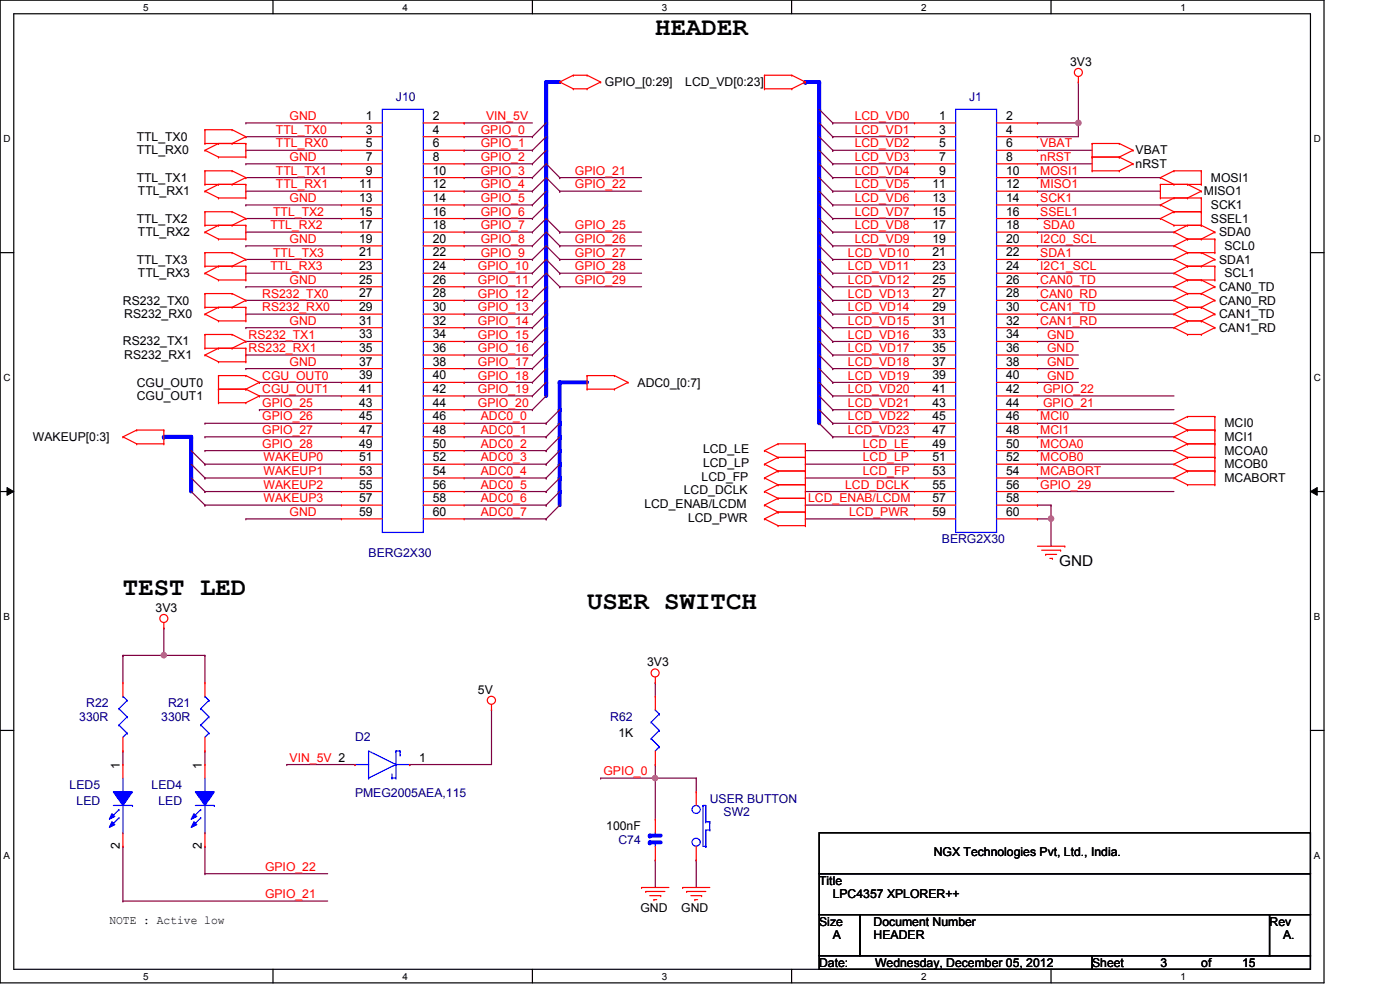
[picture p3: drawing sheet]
<svg xmlns="http://www.w3.org/2000/svg" width="297mm" height="210mm" viewBox="0 0 297 210" stroke-linecap="round" stroke-linejoin="round" font-family="sans-serif">
<path d="M0 0h280.9v208.5h-280.9zM2.9 2.9h275.1v202.7h-275.1z" fill="none" stroke="#000" stroke-width=".25"/>
<g fill="#fff">
<path d="M30.4 .3h1.1v2.4h-1.1z"/>
<path d="M30.4 205.9h1.1v2.3h-1.1z"/>
</g>
<path d="M57.9 0v2.9M57.9 205.6v2.9" fill="none" stroke="#000" stroke-width=".25"/>
<g fill="#fff">
<path d="M85.4 .3h1.1v2.4h-1.1z"/>
<path d="M85.4 205.9h1.1v2.3h-1.1z"/>
</g>
<path d="M112.9 0v2.9M112.9 205.6v2.9" fill="none" stroke="#000" stroke-width=".25"/>
<g fill="#fff">
<path d="M140.4 .3h1.2v2.4h-1.2z"/>
<path d="M140.4 205.9h1.2v2.3h-1.2z"/>
</g>
<path d="M167.9 0v2.9M167.9 205.6v2.9" fill="none" stroke="#000" stroke-width=".25"/>
<g fill="#fff">
<path d="M195.4 .3h1.2v2.4h-1.2z"/>
<path d="M195.4 205.9h1.2v2.3h-1.2z"/>
</g>
<path d="M223 0v2.9M223 205.6v2.9" fill="none" stroke="#000" stroke-width=".25"/>
<g fill="#fff">
<path d="M250.4 .3h1.2v2.4h-1.2z"/>
<path d="M250.4 205.9h1.2v2.3h-1.2z"/>
<path d="M.8 28.2h1.4v2.4h-1.4z"/>
<path d="M278.7 28.2h1.5v2.4h-1.5z"/>
<path d="M.8 78.9h1.4v2.3h-1.4z"/>
<path d="M278.7 78.9h1.5v2.3h-1.5z"/>
</g>
<path d="M0 53.6h2.9M278 53.6h2.9" fill="none" stroke="#000" stroke-width=".25"/>
<g fill="#fff">
<path d="M.8 129.6h1.3v2.3h-1.3z"/>
<path d="M278.7 129.6h1.4v2.3h-1.4z"/>
</g>
<path d="M0 104.3h2.9M278 104.3h2.9" fill="none" stroke="#000" stroke-width=".25"/>
<path d="M1.5 103.4l1.4 .9-1.4 .8zM278 104.3l1.4-.9v1.7z" fill="#000"/>
<path d="M1.5 103.4l1.4 .9-1.4 .8zM278 104.3l1.4-.9v1.7z" fill="none" stroke="#000" stroke-width=".21"/>
<g fill="#fff">
<path d="M.8 180.3h1.3v2.3h-1.3z"/>
<path d="M278.7 180.3h1.4v2.3h-1.4z"/>
</g>
<path d="M0 154.9h2.9M278 154.9h2.9" fill="none" stroke="#000" stroke-width=".25"/>
<g fill="none" stroke="#800040" stroke-width=".25">
<path d="M52.2 37.7h.1M52.2 34.8h.1M52.2 37.7h20.2M52.2 34.8h20.2M52.2 40.6h.1M52.2 46.4h.1M52.2 49.2h.1M52.2 58h.1M52.2 55h.1M52.2 43.5h.1M52.2 52.2h.1M52.2 40.6h20.2"/>
<path d="M52.2 46.4h20.2M52.2 49.2h20.2M52.2 58h20.2M52.2 55h20.2M52.2 43.5h20.2M52.2 52.2h20.2M52.2 60.8h.1M52.2 69.5h.1M52.2 60.8h20.2M52.2 69.5h20.2M55 86.9h.1M55 86.9h17.4"/>
</g>
<path d="M34.8 92.7h5.8" fill="none" stroke="#00f" stroke-width=".85"/>
<circle cx="34.8" cy="92.7" r=".42" fill="#00f"/>
<path d="M43.5 98.5h.1M43.5 98.5h28.9M43.5 101.4h.1M43.5 107.1h.1M43.5 104.3h.1M43.5 101.4h28.9M43.5 107.1h28.9M43.5 104.3h28.9" fill="none" stroke="#800040" stroke-width=".25"/>
<path d="M40.6 95.6v2.9" fill="none" stroke="#00f" stroke-width=".85"/>
<circle cx="40.6" cy="95.6" r=".42" fill="#00f"/>
<path d="M40.6 98.5v2.9" fill="none" stroke="#00f" stroke-width=".85"/>
<circle cx="40.6" cy="98.5" r=".42" fill="#00f"/>
<path d="M40.6 101.4v2.9" fill="none" stroke="#00f" stroke-width=".85"/>
<circle cx="40.6" cy="101.4" r=".42" fill="#00f"/>
<path d="M40.6 92.7v2.9" fill="none" stroke="#00f" stroke-width=".85"/>
<circle cx="40.6" cy="92.7" r=".42" fill="#00f"/>
<g fill="none" stroke="#800040" stroke-width=".25">
<path d="M52.2 26.1h.1M52.2 29h.1M52.2 31.9h.1M52.2 26.1h20.2M52.2 29h20.2M52.2 31.9h20.2M52.2 78.2h.1M52.2 78.2h20.2M43.5 95.6h.1M43.5 92.7h.1M43.5 89.8h.1M43.5 95.6h28.9"/>
<path d="M43.5 92.7h28.9M43.5 89.8h28.9M55 81.1h.1M55 84h.1M55 81.1h17.4M55 84h17.4"/>
</g>
<path d="M118.7 81.1h5.8" fill="none" stroke="#00f" stroke-width=".85"/>
<circle cx="118.7" cy="81.1" r=".42" fill="#00f"/>
<path d="M115.9 17.4v8.7" fill="none" stroke="#00f" stroke-width=".85"/>
<circle cx="115.9" cy="17.4" r=".42" fill="#00f"/>
<path d="M115.9 17.4h2.8" fill="none" stroke="#00f" stroke-width=".85"/>
<circle cx="115.9" cy="17.4" r=".42" fill="#00f"/>
<g fill="none" stroke="#800040" stroke-width=".25">
<path d="M98.5 29h.1M98.5 31.9h.1M98.5 34.8h.1M98.5 37.7h.1M98.5 29h14.4M98.5 31.9h14.4M98.5 34.8h14.4M98.5 37.7h14.4M98.5 40.6h.1M98.5 43.5h.1M98.5 46.4h.1M98.5 49.2h.1"/>
<path d="M98.5 52.2h.1M98.5 55h.1M98.5 58h.1M98.5 40.6h14.4M98.5 43.5h14.4M98.5 46.4h14.4M98.5 49.2h14.4M98.5 52.2h14.4M98.5 55h14.4M98.5 58h14.4M98.5 60.8h.1M98.5 63.7h.1"/>
<path d="M98.5 66.6h.1M98.5 69.5h.1M98.5 72.4h.1M98.5 75.3h.1M98.5 78.2h.1M98.5 60.8h14.4M98.5 63.7h14.4M98.5 66.6h14.4M98.5 69.5h14.4M98.5 72.4h14.4M98.5 75.3h14.4M98.5 78.2h14.4"/>
<path d="M98.5 81.1h.1M98.5 84h.1M98.5 81.1h14.4M98.5 84h14.4"/>
</g>
<path d="M115.9 37.7v2.9" fill="none" stroke="#00f" stroke-width=".85"/>
<circle cx="115.9" cy="37.7" r=".42" fill="#00f"/>
<path d="M98.5 86.9h.1M98.5 86.9h14.4" fill="none" stroke="#800040" stroke-width=".25"/>
<path d="M115.9 43.5v2.9" fill="none" stroke="#00f" stroke-width=".85"/>
<circle cx="115.9" cy="43.5" r=".42" fill="#00f"/>
<path d="M115.9 49.2v3" fill="none" stroke="#00f" stroke-width=".85"/>
<circle cx="115.9" cy="49.2" r=".42" fill="#00f"/>
<path d="M115.9 72.4v2.9" fill="none" stroke="#00f" stroke-width=".85"/>
<circle cx="115.9" cy="72.4" r=".42" fill="#00f"/>
<path d="M115.9 78.2v2.9" fill="none" stroke="#00f" stroke-width=".85"/>
<circle cx="115.9" cy="78.2" r=".42" fill="#00f"/>
<path d="M115.9 58v2.8" fill="none" stroke="#00f" stroke-width=".85"/>
<circle cx="115.9" cy="58" r=".42" fill="#00f"/>
<path d="M115.9 81.1v2.9" fill="none" stroke="#00f" stroke-width=".85"/>
<circle cx="115.9" cy="81.1" r=".42" fill="#00f"/>
<path d="M115.9 75.3v2.9" fill="none" stroke="#00f" stroke-width=".85"/>
<circle cx="115.9" cy="75.3" r=".42" fill="#00f"/>
<path d="M115.9 60.8v2.9" fill="none" stroke="#00f" stroke-width=".85"/>
<circle cx="115.9" cy="60.8" r=".42" fill="#00f"/>
<path d="M115.9 63.7v2.9" fill="none" stroke="#00f" stroke-width=".85"/>
<circle cx="115.9" cy="63.7" r=".42" fill="#00f"/>
<path d="M115.9 69.5v2.9" fill="none" stroke="#00f" stroke-width=".85"/>
<circle cx="115.9" cy="69.5" r=".42" fill="#00f"/>
<path d="M115.9 66.6v2.9" fill="none" stroke="#00f" stroke-width=".85"/>
<circle cx="115.9" cy="66.6" r=".42" fill="#00f"/>
<path d="M115.9 55v3" fill="none" stroke="#00f" stroke-width=".85"/>
<circle cx="115.9" cy="55" r=".42" fill="#00f"/>
<path d="M115.9 52.2v2.8" fill="none" stroke="#00f" stroke-width=".85"/>
<circle cx="115.9" cy="52.2" r=".42" fill="#00f"/>
<path d="M115.9 46.4v2.8" fill="none" stroke="#00f" stroke-width=".85"/>
<circle cx="115.9" cy="46.4" r=".42" fill="#00f"/>
<path d="M115.9 40.6v2.9" fill="none" stroke="#00f" stroke-width=".85"/>
<circle cx="115.9" cy="40.6" r=".42" fill="#00f"/>
<path d="M115.9 29v2.9" fill="none" stroke="#00f" stroke-width=".85"/>
<circle cx="115.9" cy="29" r=".42" fill="#00f"/>
<path d="M115.9 34.8v2.9" fill="none" stroke="#00f" stroke-width=".85"/>
<circle cx="115.9" cy="34.8" r=".42" fill="#00f"/>
<path d="M115.9 31.9v2.9" fill="none" stroke="#00f" stroke-width=".85"/>
<circle cx="115.9" cy="31.9" r=".42" fill="#00f"/>
<path d="M115.9 26.1v2.9" fill="none" stroke="#00f" stroke-width=".85"/>
<circle cx="115.9" cy="26.1" r=".42" fill="#00f"/>
<g fill="none" stroke="#800040" stroke-width=".25">
<path d="M98.5 26.1h.1M98.5 26.1h14.4M176.7 26.1h.1M176.7 29h.1M176.7 31.9h.1M176.7 34.8h.1M176.7 37.7h.1M176.7 26.1h17.3M176.7 29h17.3M176.7 31.9h17.3M176.7 34.8h17.3M176.7 37.7h17.3"/>
<path d="M176.7 40.6h.1M176.7 43.5h.1M176.7 46.4h.1M176.7 49.2h.1M176.7 52.2h.1M176.7 55h.1M176.7 58h.1M176.7 40.6h17.3M176.7 43.5h17.3M176.7 46.4h17.3M176.7 49.2h17.3M176.7 52.2h17.3"/>
<path d="M176.7 55h17.3M176.7 58h17.3M176.7 60.8h.1M176.7 63.7h.1M176.7 66.6h.1M176.7 69.5h.1M176.7 72.4h.1M176.7 75.3h.1M176.7 78.2h.1M176.7 60.8h17.3M176.7 63.7h17.3M176.7 66.6h17.3"/>
<path d="M176.7 69.5h17.3M176.7 72.4h17.3M176.7 75.3h17.3M176.7 78.2h17.3M176.7 81.1h.1M176.7 84h.1M176.7 86.9h.1M176.7 89.8h.1M176.7 92.7h.1M176.7 81.1h17.3M176.7 84h17.3M176.7 86.9h17.3"/>
<path d="M176.7 89.8h17.3M176.7 92.7h17.3M52.2 110.1h.1M52.2 110.1h20.2"/>
</g>
<path d="M173.8 23.2v2.9" fill="none" stroke="#00f" stroke-width=".85"/>
<circle cx="173.8" cy="23.2" r=".42" fill="#00f"/>
<path d="M173.8 37.7v2.9" fill="none" stroke="#00f" stroke-width=".85"/>
<circle cx="173.8" cy="37.7" r=".42" fill="#00f"/>
<path d="M173.8 29v2.9" fill="none" stroke="#00f" stroke-width=".85"/>
<circle cx="173.8" cy="29" r=".42" fill="#00f"/>
<path d="M173.8 34.8v2.9" fill="none" stroke="#00f" stroke-width=".85"/>
<circle cx="173.8" cy="34.8" r=".42" fill="#00f"/>
<path d="M173.8 26.1v2.9" fill="none" stroke="#00f" stroke-width=".85"/>
<circle cx="173.8" cy="26.1" r=".42" fill="#00f"/>
<path d="M173.8 31.9v2.9" fill="none" stroke="#00f" stroke-width=".85"/>
<circle cx="173.8" cy="31.9" r=".42" fill="#00f"/>
<path d="M173.8 43.5v2.9" fill="none" stroke="#00f" stroke-width=".85"/>
<circle cx="173.8" cy="43.5" r=".42" fill="#00f"/>
<path d="M173.8 40.6v2.9" fill="none" stroke="#00f" stroke-width=".85"/>
<circle cx="173.8" cy="40.6" r=".42" fill="#00f"/>
<path d="M173.8 49.2v3" fill="none" stroke="#00f" stroke-width=".85"/>
<circle cx="173.8" cy="49.2" r=".42" fill="#00f"/>
<path d="M173.8 46.4v2.8" fill="none" stroke="#00f" stroke-width=".85"/>
<circle cx="173.8" cy="46.4" r=".42" fill="#00f"/>
<path d="M173.8 52.2v2.8" fill="none" stroke="#00f" stroke-width=".85"/>
<circle cx="173.8" cy="52.2" r=".42" fill="#00f"/>
<path d="M173.8 72.4v2.9" fill="none" stroke="#00f" stroke-width=".85"/>
<circle cx="173.8" cy="72.4" r=".42" fill="#00f"/>
<path d="M173.8 58v2.8" fill="none" stroke="#00f" stroke-width=".85"/>
<circle cx="173.8" cy="58" r=".42" fill="#00f"/>
<path d="M173.8 55v3" fill="none" stroke="#00f" stroke-width=".85"/>
<circle cx="173.8" cy="55" r=".42" fill="#00f"/>
<path d="M173.8 63.7v2.9" fill="none" stroke="#00f" stroke-width=".85"/>
<circle cx="173.8" cy="63.7" r=".42" fill="#00f"/>
<path d="M173.8 60.8v2.9" fill="none" stroke="#00f" stroke-width=".85"/>
<circle cx="173.8" cy="60.8" r=".42" fill="#00f"/>
<path d="M173.8 69.5v2.9" fill="none" stroke="#00f" stroke-width=".85"/>
<circle cx="173.8" cy="69.5" r=".42" fill="#00f"/>
<path d="M173.8 66.6v2.9" fill="none" stroke="#00f" stroke-width=".85"/>
<circle cx="173.8" cy="66.6" r=".42" fill="#00f"/>
<path d="M173.8 78.2v2.9" fill="none" stroke="#00f" stroke-width=".85"/>
<circle cx="173.8" cy="78.2" r=".42" fill="#00f"/>
<path d="M173.8 75.3v2.9" fill="none" stroke="#00f" stroke-width=".85"/>
<circle cx="173.8" cy="75.3" r=".42" fill="#00f"/>
<path d="M173.8 86.9v2.9" fill="none" stroke="#00f" stroke-width=".85"/>
<circle cx="173.8" cy="86.9" r=".42" fill="#00f"/>
<path d="M173.8 84v2.9" fill="none" stroke="#00f" stroke-width=".85"/>
<circle cx="173.8" cy="84" r=".42" fill="#00f"/>
<path d="M173.8 81.1v2.9" fill="none" stroke="#00f" stroke-width=".85"/>
<circle cx="173.8" cy="81.1" r=".42" fill="#00f"/>
<path d="M170.9 98.5h.1M170.9 95.6h.1M170.9 98.5h23.1M170.9 95.6h23.1M170.9 104.3h.1M170.9 101.4h.1M170.9 110.1h.1M170.9 107.1h.1M170.9 104.3h23.1M170.9 101.4h23.1M170.9 110.1h23.1M170.9 107.1h23.1" fill="none" stroke="#800040" stroke-width=".25"/>
<path d="M170.9 17.4h2.9" fill="none" stroke="#00f" stroke-width=".85"/>
<circle cx="170.9" cy="17.4" r=".42" fill="#00f"/>
<path d="M173.8 17.4v5.8" fill="none" stroke="#00f" stroke-width=".85"/>
<circle cx="173.8" cy="17.4" r=".42" fill="#00f"/>
<path d="M228.8 26.1h.1M228.8 26.1v2.9M220.1 72.4h.1M220.1 75.3h.1M220.1 72.4h8.7M220.1 75.3h8.7M220.1 84h.1M220.1 86.9h.1M220.1 84h28.9M220.1 86.9h28.9" fill="none" stroke="#800040" stroke-width=".25"/>
<circle cx="228.8" cy="26.1" r=".56" fill="#f0f"/>
<circle cx="228.8" cy="26.1" r=".56" fill="none" stroke="#f0f" stroke-width=".25"/>
<g fill="none" stroke="#800040" stroke-width=".25">
<path d="M220.1 55h.1M220.1 58h.1M220.1 52.2h.1M220.1 49.2h.1M220.1 55h28.9M220.1 58h28.9M220.1 52.2h28.9M220.1 49.2h28.9M220.1 63.7h.1M220.1 60.8h.1M220.1 69.5h.1M220.1 66.6h.1"/>
<path d="M220.1 78.2h.1M220.1 63.7h28.9M220.1 60.8h28.9M220.1 69.5h28.9M220.1 66.6h28.9M220.1 78.2h8.7M220.1 81.1h.1M220.1 81.1h8.7M220.1 110.1h.1M220.1 110.1h2.9"/>
</g>
<circle cx="223" cy="110" r=".56" fill="#f0f"/>
<circle cx="223" cy="110" r=".56" fill="none" stroke="#f0f" stroke-width=".25"/>
<g fill="none" stroke="#800040" stroke-width=".25">
<path d="M228.8 17.4h.1M228.8 17.4v8.7h-8.7M220.1 31.9h.1M220.1 34.8h.1M220.1 29h.1M220.1 26.1h.1M220.1 37.7h.1M220.1 31.9h11.6M220.1 34.8h11.6M220.1 29h8.7M220.1 37.7h26.1M220.1 43.5h.1"/>
<path d="M220.1 40.6h.1M220.1 46.4h.1M220.1 43.5h26.1M220.1 40.6h26.1M220.1 46.4h26.1M220.1 98.5h.1M220.1 95.6h.1M220.1 89.8h.1M220.1 92.7h.1M220.1 98.5h28.9M220.1 95.6h28.9M220.1 89.8h28.9"/>
<path d="M220.1 92.7h28.9M220.1 107.1h.1M220.1 101.4h.1M220.1 104.3h.1M220.1 107.1h2.9M220.1 101.4h28.9M220.1 104.3h28.9M223 107.1h.1M223 110.1h.1M223 107.1v8.8M26.1 139h.1M26.1 139v5.8"/>
<path d="M34.8 133.2h.1M34.8 133.2v5.8h-8.7M43.5 139h.1M43.5 139v5.8M26.1 191.1h.1M26.1 191.1h43.4M43.5 185.3h.1M43.5 185.3h26"/>
</g>
<circle cx="34.7" cy="139" r=".56" fill="#f0f"/>
<circle cx="34.7" cy="139" r=".56" fill="none" stroke="#f0f" stroke-width=".25"/>
<g fill="none" stroke="#800040" stroke-width=".25">
<path d="M34.8 139h.1M34.8 139h8.7M26.1 159.3h.1M26.1 159.3v2.9M43.5 159.3h.1M43.5 159.3v2.9M104.3 150.6h.1M104.3 150.6v11.6h-17.4M139 144.8h.1M139 144.8v2.9M26.1 179.5h.1M26.1 179.5v11.6"/>
<path d="M43.5 179.5h.1M43.5 179.5v5.8M60.8 162.2h.1M60.8 162.2h14.5M86.9 162.2h.1M127.4 165.1h.1M127.4 165.1h20.3M139 162.2h.1M139 165.1h.1M139 162.2v11.6M147.7 182.5h.1M147.7 182.5v5.8"/>
</g>
<circle cx="139" cy="165.1" r=".56" fill="#f0f"/>
<circle cx="139" cy="165.1" r=".56" fill="none" stroke="#f0f" stroke-width=".25"/>
<g fill="none" stroke="#800040" stroke-width=".25">
<path d="M118.7 37.7h.1M118.7 37.7h17.4M118.7 49.2h.1M118.7 55h.1M118.7 52.2h.1M118.7 58h.1M118.7 40.6h.1M118.7 49.2h17.4M118.7 55h17.4M118.7 52.2h17.4M118.7 58h17.4M118.7 40.6h17.4"/>
<path d="M118.7 60.8h.1M118.7 60.8h17.4M98.5 89.8h17.4M98.5 92.7h17.4M98.5 95.6h17.4M98.5 98.5h17.4M115.9 89.8h.1M115.9 92.7h.1M115.9 95.6h.1M115.9 98.5h.1M98.5 101.4h17.4M98.5 104.3h17.4"/>
<path d="M98.5 107.1h17.4M98.5 110.1h17.4M115.9 101.4h.1M115.9 104.3h.1M115.9 107.1h.1M115.9 110.1h.1M147.7 165.1h.1M147.7 165.1v2.9M139 182.5h.1M139 182.5v5.8"/>
</g>
<path d="M118.7 95.6v2.9" fill="none" stroke="#00f" stroke-width=".85"/>
<circle cx="118.7" cy="95.6" r=".42" fill="#00f"/>
<path d="M118.7 86.9v2.9" fill="none" stroke="#00f" stroke-width=".85"/>
<circle cx="118.7" cy="86.9" r=".42" fill="#00f"/>
<path d="M118.7 81.1v5.8" fill="none" stroke="#00f" stroke-width=".85"/>
<circle cx="118.7" cy="81.1" r=".42" fill="#00f"/>
<path d="M118.7 92.7v2.9" fill="none" stroke="#00f" stroke-width=".85"/>
<circle cx="118.7" cy="92.7" r=".42" fill="#00f"/>
<path d="M118.7 89.8v2.9" fill="none" stroke="#00f" stroke-width=".85"/>
<circle cx="118.7" cy="89.8" r=".42" fill="#00f"/>
<path d="M118.7 101.4v2.9" fill="none" stroke="#00f" stroke-width=".85"/>
<circle cx="118.7" cy="101.4" r=".42" fill="#00f"/>
<path d="M118.7 98.5v2.9" fill="none" stroke="#00f" stroke-width=".85"/>
<circle cx="118.7" cy="98.5" r=".42" fill="#00f"/>
<path d="M118.7 104.3v2.8" fill="none" stroke="#00f" stroke-width=".85"/>
<circle cx="118.7" cy="104.3" r=".42" fill="#00f"/>
<g fill="none" stroke="#800040" stroke-width=".25">
<path d="M112.9 29h.1M112.9 31.9h.1M112.9 34.8h.1M112.9 37.7h.1M112.9 37.7l3-2.9 2.8 2.9M115.9 26.1l-3 2.9M115.9 29l-3 2.9M115.9 31.9l-3 2.9M118.7 37.7h.1M173.8 23.2l2.9 2.9M173.8 26.1l2.9 2.9M173.8 29l2.9 2.9"/>
<path d="M173.8 31.9l2.9 2.9M173.8 34.8l2.9 2.9M173.8 37.7l2.9 2.9M176.7 26.1h.1M176.7 29h.1M176.7 31.9h.1M176.7 34.8h.1M176.7 37.7h.1M112.9 40.6h.1M112.9 43.5h.1M112.9 46.4h.1M112.9 49.2h.1"/>
<path d="M112.9 52.2h.1M112.9 55h.1M112.9 58h.1M112.9 40.6l3-2.9 2.8 2.9M112.9 49.2l3-2.8 2.8 2.8M112.9 52.2l3-3 2.8 3M112.9 55l3-2.8 2.8 2.8M112.9 58l3-3 2.8 3M115.9 40.6l-3 2.9M115.9 43.5l-3 2.9M118.7 55h.1M118.7 58h.1"/>
<path d="M118.7 52.2h.1M118.7 49.2h.1M118.7 40.6h.1M173.8 40.6l2.9 2.9M173.8 43.5l2.9 2.9M173.8 46.4l2.9 2.8M173.8 49.2l2.9 3M173.8 52.2l2.9 2.8M173.8 55l2.9 3M173.8 58l2.9 2.8M176.7 40.6h.1M176.7 43.5h.1"/>
<path d="M176.7 46.4h.1M176.7 49.2h.1M176.7 52.2h.1M176.7 55h.1M176.7 58h.1M52.2 72.4h.1M52.2 75.3h.1M52.2 63.7h.1M52.2 66.6h.1M52.2 72.4h20.2M52.2 75.3h20.2M52.2 63.7h20.2"/>
<path d="M52.2 66.6h20.2M112.9 60.8h.1M112.9 63.7h.1M112.9 66.6h.1M112.9 69.5h.1M112.9 72.4h.1M112.9 75.3h.1M112.9 78.2h.1M112.9 60.8l3-2.8 2.8 2.8M115.9 60.8l-3 2.9M115.9 63.7l-3 2.9M115.9 66.6l-3 2.9"/>
<path d="M115.9 69.5l-3 2.9M115.9 72.4l-3 2.9M115.9 75.3l-3 2.9M115.9 78.2l-3 2.9M118.7 60.8h.1M173.8 60.8l2.9 2.9M173.8 63.7l2.9 2.9M173.8 66.6l2.9 2.9M173.8 69.5l2.9 2.9M173.8 72.4l2.9 2.9M173.8 75.3l2.9 2.9M173.8 78.2l2.9 2.9"/>
<path d="M176.7 60.8h.1M176.7 63.7h.1M176.7 66.6h.1M176.7 69.5h.1M176.7 72.4h.1M176.7 75.3h.1M176.7 78.2h.1M40.6 98.5l2.9 2.9M40.6 95.6l2.9 2.9M43.5 98.5h.1M112.9 81.1h.1M112.9 84h.1"/>
<path d="M112.9 86.9h.1M115.9 89.8h.1M115.9 92.7h.1M115.9 95.6h.1M115.9 98.5h.1M115.9 81.1l-3 2.9M115.9 84l-3 2.9M118.7 86.9l-2.8 2.9M118.7 89.8l-2.8 2.9M118.7 92.7l-2.8 2.9M118.7 95.6l-2.8 2.9M118.7 98.5l-2.8 2.9"/>
<path d="M173.8 81.1l2.9 2.9M173.8 84l2.9 2.9M173.8 86.9l2.9 2.9M173.8 89.8l2.9 2.9M176.7 81.1h.1M176.7 84h.1M176.7 86.9h.1M176.7 89.8h.1M176.7 92.7h.1M40.6 104.3l2.9 2.8M40.6 101.4l2.9 2.9M43.5 107.1h.1"/>
<path d="M43.5 104.3h.1M43.5 101.4h.1M115.9 101.4h.1M115.9 104.3h.1M115.9 107.1h.1M115.9 110.1h.1M118.7 101.4l-2.8 2.9M118.7 104.3l-2.8 2.8M118.7 107.1l-2.8 3"/>
</g>
<g fill="none" stroke="#f00" stroke-width=".25">
<path d="M118.7 17.4h.1M118.7 17.4l2.9 1.4M121.6 16h.1M121.6 18.8h.1M121.6 16h2.9M121.6 16l-2.9 1.4M121.6 18.8h2.9M124.5 16h.1M124.5 18.8h.1M124.5 16l2.9 1.4M127.4 17.4h.1M127.4 17.4l-2.9 1.4"/>
<path d="M162.2 16h.1M162.2 18.8h.1M162.2 16h5.8M162.2 18.8h5.8M162.2 16v2.8M168 16h.1M168 18.8h.1M168 16l2.9 1.4M170.9 17.4h.1M170.9 17.4l-2.9 1.4M228.8 17.4h.1M228.8 16.3v1.1"/>
<path d="M43.5 31.9h.1M43.5 27.5h.1M43.5 30.4h.1M43.5 36.2h.1M43.5 39.1h.1M43.5 30.4h8.7M43.5 36.2h5.7M43.5 39.1h8.7M43.5 31.9l2.9 1.4M43.5 27.5h5.7M43.5 27.5v2.9M43.5 36.2v2.9"/>
<path d="M46.4 39.1h.1M46.4 30.4h.1M46.4 33.3h.1M46.4 33.3h5.8M46.4 39.1l-2.9 1.5M46.4 30.4l-2.9 1.5M49.2 27.5h.1M49.2 30.4h.1M49.2 36.2h.1M49.2 39.1h.1M49.2 27.5l3 1.5M49.2 36.2l3 1.5"/>
<path d="M52.2 39.1h.1M52.2 33.3h.1M52.2 30.4h.1M52.2 29h.1M52.2 37.7h.1M52.2 30.4v2.9M52.2 39.1v2.9M52.2 29l-3 1.4M52.2 37.7l-3 1.4M231.7 33.3h.1M231.7 30.4h.1M231.7 36.2h.1"/>
<path d="M231.7 30.4h5.7M231.7 33.3h5.7M231.7 30.4v5.8M231.7 36.2h5.7M237.4 30.4h.1M237.4 33.3h.1M237.4 36.2h.1M237.4 30.4l3 1.5M237.4 33.3l3 1.5M240.4 31.9h.1M240.4 34.8h.1M240.4 31.9l-3 1.4"/>
<path d="M240.4 34.8l-3 1.4M246.2 37.7h.1M246.2 39.1h.1M246.2 39.1h8.6M246.2 37.7l2.8 1.4M246.2 39.1v2.9M249 36.2h.1M249 39.1h.1M249 36.2h5.8M249 36.2l-2.8 1.5M251.9 39.1h.1M251.9 39.1l2.9 1.5"/>
<path d="M254.8 36.2h.1M254.8 39.1h.1M254.8 36.2v2.9M43.5 58h.1M43.5 40.6h.1M43.5 49.2h.1M43.5 44.9h.1M43.5 47.8h.1M43.5 53.6h.1M43.5 56.5h.1M43.5 53.6h5.7M43.5 56.5h8.7"/>
<path d="M43.5 47.8h8.7M43.5 44.9h5.7M43.5 58l2.9 1.4M43.5 40.6l2.9 1.4M43.5 49.2l2.9 1.5M43.5 44.9v2.9M43.5 53.6v2.9M46.4 56.5h.1M46.4 59.4h.1M46.4 42h.1M46.4 47.8h.1M46.4 50.7h.1"/>
<path d="M46.4 59.4h5.8M46.4 50.7h5.8M46.4 42h5.8M46.4 56.5l-2.9 1.5M46.4 47.8l-2.9 1.4M49.2 44.9h.1M49.2 47.8h.1M49.2 53.6h.1M49.2 56.5h.1M49.2 44.9l3 1.5M49.2 53.6l3 1.4M52.2 59.4h.1"/>
<path d="M52.2 56.5h.1M52.2 42h.1M52.2 50.7h.1M52.2 47.8h.1M52.2 46.4h.1M52.2 55h.1M52.2 47.8v2.9M52.2 56.5v2.9M52.2 46.4l-3 1.4M52.2 55l-3 1.5M246.2 43.5h.1M246.2 46.4h.1"/>
<path d="M246.2 42h.1M246.2 42h8.6M246.2 43.5l2.8 1.4M246.2 46.4l2.8 1.4M249 55h.1M249 49.2h.1M249 52.2h.1M249 58h.1M249 42h.1M249 44.9h.1M249 47.8h.1M249 55l2.9 1.5"/>
<path d="M249 47.8h5.8M249 49.2l2.9 1.5M249 52.2l2.9 1.4M249 58l2.9 1.4M249 42l-2.8 1.5M249 44.9h5.8M249 44.9l-2.8 1.5M251.9 59.4h.1M251.9 53.6h.1M251.9 56.5h.1M251.9 47.8h.1M251.9 50.7h.1"/>
<path d="M251.9 42h.1M251.9 59.4h5.8M251.9 59.4l-2.9 1.4M251.9 53.6h5.8M251.9 53.6l-2.9 1.4M251.9 56.5h5.8M251.9 47.8l-2.9 1.4M251.9 50.7h5.8M251.9 50.7l-2.9 1.5M251.9 56.5l-2.9 1.5M254.8 59.4h.1M254.8 53.6h.1"/>
<path d="M254.8 56.5h.1M254.8 47.8h.1M254.8 50.7h.1M254.8 42h.1M254.8 44.9h.1M254.8 40.6h.1M254.8 59.4l2.9 1.4M254.8 53.6l2.9 1.4M254.8 47.8l2.9 1.4M254.8 42v5.8M254.8 40.6l-2.9 1.4M257.7 55h.1"/>
<path d="M257.7 49.2h.1M257.7 50.7h.1M257.7 53.6h.1M257.7 56.5h.1M257.7 59.4h.1M257.7 50.7v2.9M257.7 56.5v2.9M257.7 55l-2.9 1.5M257.7 49.2l-2.9 1.5M43.5 75.3h.1M43.5 71h.1M43.5 73.9h.1"/>
<path d="M43.5 66.6h.1M43.5 62.3h.1M43.5 65.2h.1M43.5 71h5.7M43.5 65.2h8.7M43.5 62.3h5.7M43.5 62.3v2.9M43.5 71v2.9M43.5 75.3l2.9 1.5M43.5 73.9h8.7M43.5 66.6l2.9 1.5M46.4 79.7h.1"/>
<path d="M46.4 73.9h.1M46.4 76.8h.1M46.4 65.2h.1M46.4 68.1h.1M46.4 68.1h5.8M46.4 79.7h5.8M46.4 79.7v5.7M46.4 73.9l-2.9 1.4M46.4 76.8h5.8M46.4 65.2l-2.9 1.4M49.2 71h.1M49.2 73.9h.1"/>
<path d="M49.2 62.3h.1M49.2 65.2h.1M49.2 71l3 1.4M49.2 62.3l3 1.4M52.2 79.7h.1M52.2 76.8h.1M52.2 73.9h.1M52.2 72.4h.1M52.2 68.1h.1M52.2 65.2h.1M52.2 63.7h.1M52.2 65.2v2.9"/>
<path d="M52.2 73.9v2.9M52.2 79.7l2.8 1.4M52.2 72.4l-3 1.5M52.2 63.7l-3 1.5M124.5 79.7h.1M124.5 79.7h5.8M124.5 79.7v2.8M130.3 79.7h.1M130.3 79.7l2.9 1.4M249 69.5h.1M249 66.6h.1M249 63.7h.1"/>
<path d="M249 60.8h.1M249 69.5l2.9 1.5M249 66.6l2.9 1.5M249 63.7l2.9 1.5M249 60.8l2.9 1.5M251.9 68.1h.1M251.9 71h.1M251.9 65.2h.1M251.9 62.3h.1M251.9 68.1h2.9M251.9 68.1l-2.9 1.4M251.9 71h2.9"/>
<path d="M251.9 65.2h2.9M251.9 65.2l-2.9 1.4M251.9 62.3h2.9M251.9 62.3l-2.9 1.4M254.8 68.1h.1M254.8 71h.1M254.8 65.2h.1M254.8 62.3h.1M254.8 68.1l2.9 1.4M254.8 65.2l2.9 1.4M254.8 62.3l2.9 1.4M257.7 69.5h.1"/>
<path d="M257.7 66.6h.1M257.7 63.7h.1M257.7 60.8h.1M257.7 69.5l-2.9 1.5M257.7 66.6l-2.9 1.5M257.7 63.7l-2.9 1.5M257.7 60.8l-2.9 1.5M26.1 92.7h.1M26.1 92.7l2.9 1.4M29 91.2h.1M29 94.1h.1M29 91.2l-2.9 1.5"/>
<path d="M29 91.2h5.8M29 94.1h5.8M34.8 91.2h.1M34.8 94.1h.1M34.8 91.2v2.9M46.4 82.5h.1M46.4 85.4h.1M46.4 82.5h5.8M46.4 85.4h5.8M52.2 82.5h.1M52.2 85.4h.1M52.2 82.5l2.8 1.5"/>
<path d="M55 81.1h.1M55 84h.1M55 81.1l-2.8 1.4M55 84l-2.8 1.4M124.5 82.5h.1M124.5 82.5h5.8M130.3 82.5h.1M133.2 81.1h.1M133.2 81.1l-2.9 1.4M162.2 95.6h.1M162.2 98.5h.1M162.2 95.6l2.9 1.4"/>
<path d="M162.2 98.5l2.9 1.4M165.1 94.1h.1M165.1 97h.1M165.1 99.9h.1M165.1 94.1h5.8M165.1 94.1l-2.9 1.5M165.1 97h5.8M165.1 97l-2.9 1.5M165.1 99.9h5.8M165.1 99.9l-2.9 1.5M170.9 94.1h.1M170.9 97h.1"/>
<path d="M170.9 99.9h.1M170.9 94.1v17.4M249 89.8h.1M249 92.7h.1M249 95.6h.1M249 98.5h.1M249 89.8l2.9 1.4M249 92.7l2.9 1.4M249 95.6l2.9 1.4M249 98.5l2.9 1.4M251.9 88.3h.1M251.9 91.2h.1"/>
<path d="M251.9 94.1h.1M251.9 97h.1M251.9 99.9h.1M251.9 91.2h5.8M251.9 94.1h5.8M251.9 97h5.8M251.9 99.9h5.8M251.9 88.3l-2.9 1.5M251.9 88.3h5.8M251.9 91.2l-2.9 1.5M251.9 94.1l-2.9 1.5M251.9 97l-2.9 1.5"/>
<path d="M251.9 99.9l-2.9 1.5M257.7 88.3h.1M257.7 91.2h.1M257.7 94.1h.1M257.7 97h.1M257.7 99.9h.1M257.7 88.3v14.5M162.2 101.4h.1M162.2 104.3h.1M162.2 107.1h.1M162.2 110.1h.1M162.2 101.4l2.9 1.4"/>
<path d="M162.2 104.3l2.9 1.4M162.2 107.1l2.9 1.5M162.2 110.1l2.9 1.4M165.1 102.8h.1M165.1 105.7h.1M165.1 108.6h.1M165.1 111.5h.1M165.1 102.8h5.8M165.1 102.8l-2.9 1.5M165.1 105.7h5.8M165.1 105.7l-2.9 1.4M165.1 108.6h5.8"/>
<path d="M165.1 108.6l-2.9 1.5M165.1 111.5h5.8M170.9 102.8h.1M170.9 105.7h.1M170.9 108.6h.1M170.9 111.5h.1M220.1 115.9h5.8M221 116.7h4M221.8 117.6h.1M221.8 117.6h2.4M222.7 118.4h.6M223.3 118.4h.1"/>
<path d="M225 116.7h.1M225.9 115.9h.1M249 101.4h.1M249 101.4l2.9 1.4M251.9 102.8h.1M251.9 102.8h5.8M257.7 102.8h.1M34.8 133.2h.1M34.8 132.1v1.1M43.5 159.3h.1M43.5 144.8h.1M43.5 144.8v2.9"/>
<path d="M43.5 156.4v2.9M104.3 150.6h.1M104.3 149.4v1.2M139 144.8h.1M139 143.6v1.2M136.1 188.3h.1M136.1 188.3h5.8M137 189.1h.1M137 189.1h4.1M137.8 190h2.4M138.7 190.8h.1M138.7 190.8h.6"/>
<path d="M140.2 190h.1M144.8 188.3h.1M144.8 188.3h5.8M145.7 189.1h.1M145.7 189.1h4M146.6 190h2.2M147.4 190.8h.1M147.4 190.8h.6M148.8 190h.1"/>
<circle cx="228.8" cy="15.4" r=".85"/>
<circle cx="34.8" cy="131.2" r=".85"/>
<circle cx="104.3" cy="148.6" r=".86"/>
<circle cx="139" cy="142.7" r=".85"/>
</g>
<path d="M173.8 176.7h104.2v8.6h-104.2zM173.8 185.3h104.2v8.7h-104.2zM173.8 194h8.7v8.7h-8.7zM182.5 194h86.8v8.7h-86.8zM269.3 194h8.7v8.7h-8.7zM173.8 202.7h57.9v2.9h-57.9zM231.7 202.7h46.3v2.9h-46.3z" fill="none" stroke="#000" stroke-width=".25"/>
<g fill="none" stroke="#00f" stroke-width=".25">
<path d="M42.6 153.8h.1M42.6 150.3h.1M42.6 153.8l1.7 1.7M42.6 150.3l1.7 1.8M43.5 147.7h.1M43.5 147.7l.8 .9M44.3 155.5h.1M44.3 152.1h.1M44.3 148.6h.1M44.3 155.5l-.8 .9M44.3 152.1l-1.7 1.7M44.3 148.6l-1.7 1.7"/>
<path d="M139 177.2h.1M139 176.7v.5"/>
</g>
<path d="M137.8 177.2h2.4" fill="none" stroke="#00f" stroke-width=".85"/>
<circle cx="137.8" cy="177.2" r=".42" fill="#00f"/>
<path d="M139 178.7h.1M139 178.7v.8" fill="none" stroke="#00f" stroke-width=".25"/>
<path d="M137.8 178.7h2.4" fill="none" stroke="#00f" stroke-width=".85"/>
<circle cx="137.8" cy="178.7" r=".42" fill="#00f"/>
<g fill="none" stroke="#f00" stroke-width=".25">
<path d="M26.1 159.3h.1M26.1 144.8h.1M26.1 144.8v2.9M26.1 156.4v2.9M139 147.7h.1M139 147.7v2.9M139 159.3v2.9M139 173.8h.1M139 162.2h.1M139 173.8v2.9M139 179.5v3M147.7 168h.1"/>
<path d="M147.7 168v2.9M147.7 179.5v3M139 182.5h.1M147.7 182.5h.1"/>
</g>
<g fill="none" stroke="#00f" stroke-width=".25">
<path d="M25.2 153.8h.1M25.2 150.3h.1M25.2 153.8l1.8 1.7M25.2 150.3l1.8 1.8M26.1 147.7h.1M26.1 147.7l.9 .9M27 155.5h.1M27 152.1h.1M27 148.6h.1M27 155.5l-.9 .9M27 152.1l-1.8 1.7M27 148.6l-1.8 1.7"/>
<path d="M138.1 153.2h.1M138.1 156.7h.1M138.1 153.2l1.8 1.7M138.1 156.7l1.8 1.7M139 150.6h.1M139 150.6l.9 .9M139.9 151.5h.1M139.9 154.9h.1M139.9 158.4h.1M139.9 151.5l-1.8 1.7M139.9 154.9l-1.8 1.8M139.9 158.4l-.9 .9"/>
<path d="M41.4 170.9h4.1M43.5 168h.1M43.5 176.7h.1M43.5 165.1v2.9M43.5 170.9v5.8M45.5 170.9h.1M149.1 170.9h.1M149.1 170.9v8.6h.6M149.1 170.9h.6M149.7 170.9h.1M149.7 174.3h.1M149.7 176.1h.1"/>
<path d="M149.7 179.5h.1M149.7 170.9v3.4M149.7 176.1v3.4M149.7 174.3h.9M149.7 176.1h.9M150.6 174.3h.1M150.6 176.1h.1M150.6 174.3v1.8"/>
<circle cx="147.7" cy="178.7" r=".86"/>
<circle cx="147.7" cy="171.7" r=".86"/>
</g>
<path d="M41.4 168h4.1l-2 2.9z" fill-rule="evenodd" fill="#00f"/>
<path d="M41.4 168h4.1l-2 2.9z" fill="none" stroke="#00f" stroke-width=".25"/>
<path d="M41.1 174.3l.6 .6-1.1 .6z" fill-rule="evenodd" fill="#00f"/>
<path d="M41.1 174.3l.6 .6-1.1 .6z" fill="none" stroke="#00f" stroke-width=".25"/>
<path d="M41.1 172.6l.6 .6-1.1 .6z" fill-rule="evenodd" fill="#00f"/>
<path d="M24 170.9h4.1M26.1 168h.1M26.1 176.7h.1M26.1 165.1v2.9M26.1 170.9v5.8M28.1 170.9h.1M41.1 172.6l.6 .6-1.1 .6zM42.6 171.7h.1M42.6 173.5h.1M42.6 171.7l-1.7 1.8M42.6 173.5l-1.7 1.7" fill="none" stroke="#00f" stroke-width=".25"/>
<path d="M43.5 162.2h.1M43.5 179.5h.1M43.5 162.2v2.9M43.5 176.7v2.8" fill="none" stroke="#f00" stroke-width=".25"/>
<path d="M24 168h4.1l-2 2.9z" fill-rule="evenodd" fill="#00f"/>
<path d="M24 168h4.1l-2 2.9z" fill="none" stroke="#00f" stroke-width=".25"/>
<path d="M23.7 174.3l.6 .6-1.1 .6z" fill-rule="evenodd" fill="#00f"/>
<path d="M23.7 174.3l.6 .6-1.1 .6z" fill="none" stroke="#00f" stroke-width=".25"/>
<path d="M23.7 172.6l.6 .6-1.1 .6z" fill-rule="evenodd" fill="#00f"/>
<g fill="none" stroke="#00f" stroke-width=".25">
<path d="M81.1 23.2h8.7v89.7h-8.7zM202.7 23.2h8.7v89.7h-8.7zM84 159.3h.1M84 159.3v5.8M84 159.3h.9M84.9 159.3h.1M84.9 159.3v.8M23.7 172.6l.6 .6-1.1 .6zM25.2 171.7h.1M25.2 173.5h.1M25.2 171.7l-1.7 1.8M25.2 173.5l-1.7 1.7"/>
<path d="M75.3 162.2h.1M75.3 162.2h2.9M78.2 165.1h.1M83.1 165.1h.1M83.1 165.1h.9M83.1 164.2v.9M84 162.2h.1M84 165.1h.1M84 162.2l-5.8-2.9v5.8M84 162.2l-5.8 2.9M84 162.2h2.9M84.9 160.1h.1"/>
<path d="M86.9 162.2h.1"/>
</g>
<g fill="none" stroke="#f00" stroke-width=".25">
<path d="M72.4 26.1h.1M72.4 29h.1M72.4 31.9h.1M72.4 34.8h.1M72.4 37.7h.1M72.4 26.1h8.7M72.4 29h8.7M72.4 31.9h8.7M72.4 34.8h8.7M72.4 37.7h8.7M89.8 26.1h8.7M89.8 29h8.7"/>
<path d="M89.8 31.9h8.7M89.8 34.8h8.7M89.8 37.7h8.7M98.5 26.1h.1M98.5 29h.1M98.5 31.9h.1M98.5 34.8h.1M98.5 37.7h.1M194 26.1h.1M194 29h.1M194 31.9h.1M194 34.8h.1"/>
<path d="M194 37.7h.1M194 26.1h8.7M194 29h8.7M194 31.9h8.7M194 34.8h8.7M194 37.7h8.7M211.4 26.1h8.7M211.4 29h8.7M211.4 31.9h8.7M211.4 34.8h8.7M211.4 37.7h8.7M220.1 26.1h.1"/>
<path d="M220.1 29h.1M220.1 31.9h.1M220.1 34.8h.1M220.1 37.7h.1M72.4 40.6h.1M72.4 43.5h.1M72.4 46.4h.1M72.4 49.2h.1M72.4 52.2h.1M72.4 55h.1M72.4 58h.1M72.4 40.6h8.7"/>
<path d="M72.4 43.5h8.7M72.4 46.4h8.7M72.4 49.2h8.7M72.4 52.2h8.7M72.4 55h8.7M72.4 58h8.7M89.8 40.6h8.7M89.8 43.5h8.7M89.8 46.4h8.7M89.8 49.2h8.7M89.8 52.2h8.7M89.8 55h8.7"/>
<path d="M89.8 58h8.7M98.5 40.6h.1M98.5 43.5h.1M98.5 46.4h.1M98.5 49.2h.1M98.5 52.2h.1M98.5 55h.1M98.5 58h.1M194 40.6h.1M194 43.5h.1M194 46.4h.1M194 49.2h.1"/>
<path d="M194 52.2h.1M194 55h.1M194 58h.1M194 40.6h8.7M194 43.5h8.7M194 46.4h8.7M194 49.2h8.7M194 52.2h8.7M194 55h8.7M194 58h8.7M211.4 40.6h8.7M211.4 43.5h8.7"/>
<path d="M211.4 46.4h8.7M211.4 49.2h8.7M211.4 52.2h8.7M211.4 55h8.7M211.4 58h8.7M220.1 40.6h.1M220.1 43.5h.1M220.1 46.4h.1M220.1 49.2h.1M220.1 52.2h.1M220.1 55h.1M220.1 58h.1"/>
<path d="M72.4 60.8h.1M72.4 63.7h.1M72.4 66.6h.1M72.4 69.5h.1M72.4 72.4h.1M72.4 75.3h.1M72.4 78.2h.1M72.4 60.8h8.7M72.4 63.7h8.7M72.4 66.6h8.7M72.4 69.5h8.7M72.4 72.4h8.7"/>
<path d="M72.4 75.3h8.7M72.4 78.2h8.7M89.8 60.8h8.7M89.8 63.7h8.7M89.8 66.6h8.7M89.8 69.5h8.7M89.8 72.4h8.7M89.8 75.3h8.7M89.8 78.2h8.7M98.5 60.8h.1M98.5 63.7h.1M98.5 66.6h.1"/>
<path d="M98.5 69.5h.1M98.5 72.4h.1M98.5 75.3h.1M98.5 78.2h.1M194 60.8h.1M194 63.7h.1M194 66.6h.1M194 69.5h.1M194 72.4h.1M194 75.3h.1M194 78.2h.1M194 60.8h8.7"/>
<path d="M194 63.7h8.7M194 66.6h8.7M194 69.5h8.7M194 72.4h8.7M194 75.3h8.7M194 78.2h8.7M211.4 60.8h8.7M211.4 63.7h8.7M211.4 66.6h8.7M211.4 69.5h8.7M211.4 72.4h8.7M211.4 75.3h8.7"/>
<path d="M211.4 78.2h8.7M220.1 60.8h.1M220.1 63.7h.1M220.1 66.6h.1M220.1 69.5h.1M220.1 72.4h.1M220.1 75.3h.1M220.1 78.2h.1M72.4 81.1h.1M72.4 84h.1M72.4 86.9h.1M72.4 89.8h.1"/>
<path d="M72.4 92.7h.1M72.4 95.6h.1M72.4 98.5h.1M72.4 81.1h8.7M72.4 84h8.7M72.4 86.9h8.7M72.4 89.8h8.7M72.4 92.7h8.7M72.4 95.6h8.7M72.4 98.5h8.7M89.8 81.1h8.7M89.8 84h8.7"/>
<path d="M89.8 86.9h8.7M89.8 89.8h8.7M89.8 92.7h8.7M89.8 95.6h8.7M89.8 98.5h8.7M98.5 81.1h.1M98.5 84h.1M98.5 86.9h.1M98.5 89.8h.1M98.5 92.7h.1M98.5 95.6h.1M98.5 98.5h.1"/>
<path d="M194 81.1h.1M194 84h.1M194 86.9h.1M194 89.8h.1M194 92.7h.1M194 95.6h.1M194 98.5h.1M194 81.1h8.7M194 84h8.7M194 86.9h8.7M194 89.8h8.7M194 92.7h8.7"/>
<path d="M194 95.6h8.7M194 98.5h8.7M211.4 81.1h8.7M211.4 84h8.7M211.4 86.9h8.7M211.4 89.8h8.7M211.4 92.7h8.7M211.4 95.6h8.7M211.4 98.5h8.7M220.1 81.1h.1M220.1 84h.1M220.1 86.9h.1"/>
<path d="M220.1 89.8h.1M220.1 92.7h.1M220.1 95.6h.1M220.1 98.5h.1M72.4 101.4h.1M72.4 104.3h.1M72.4 107.1h.1M72.4 110.1h.1M72.4 101.4h8.7M72.4 104.3h8.7M72.4 107.1h8.7M72.4 110.1h8.7"/>
<path d="M89.8 101.4h8.7M89.8 104.3h8.7M89.8 107.1h8.7M89.8 110.1h8.7M98.5 101.4h.1M98.5 104.3h.1M98.5 107.1h.1M98.5 110.1h.1M194 101.4h.1M194 104.3h.1M194 107.1h.1M194 110.1h.1"/>
<path d="M194 101.4h8.7M194 104.3h8.7M194 107.1h8.7M194 110.1h8.7M211.4 101.4h8.7M211.4 104.3h8.7M211.4 107.1h8.7M211.4 110.1h8.7M220.1 101.4h.1M220.1 104.3h.1M220.1 107.1h.1M220.1 110.1h.1"/>
<path d="M26.1 162.2h.1M26.1 179.5h.1M26.1 162.2v2.9M26.1 176.7v2.8M75.3 162.2h.1M86.9 162.2h.1"/>
</g>
<circle cx="228.8" cy="26.1" r=".56" fill="#f0f"/>
<circle cx="228.8" cy="26.1" r=".56" fill="none" stroke="#f0f" stroke-width=".25"/>
<circle cx="223" cy="110" r=".56" fill="#f0f"/>
<circle cx="223" cy="110" r=".56" fill="none" stroke="#f0f" stroke-width=".25"/>
<circle cx="34.7" cy="139" r=".56" fill="#f0f"/>
<circle cx="34.7" cy="139" r=".56" fill="none" stroke="#f0f" stroke-width=".25"/>
<circle cx="139" cy="165.1" r=".56" fill="#f0f"/>
<circle cx="139" cy="165.1" r=".56" fill="none" stroke="#f0f" stroke-width=".25"/>
<g font-size="5.5">
<text x="139" y="7.5">HEADER</text>
<text x="26.1" y="126.2">TEST LED</text>
<text x="124.5" y="129.1">USER SWITCH</text>
</g>
<text font-size="3.2" x="224.7" y="120.1">GND</text>
<g font-size="2.6">
<text x="227" y="13.9">3V3</text>
<text x="128.3" y="18.3">GPIO_[0:29]</text>
<text x="145.4" y="18.3">LCD_VD[0:23]</text>
<text x="29" y="29.8">TTL_TX0</text>
<text x="77.6" y="25.4">1</text>
<text x="77.6" y="28.4">3</text>
<text x="91.8" y="25.4">2</text>
<text x="91.8" y="28.4">4</text>
<text x="199.3" y="25.4">1</text>
<text x="199.3" y="28.4">3</text>
<text x="213.4" y="25.4">2</text>
<text x="213.4" y="28.4">4</text>
<text x="29" y="32.8">TTL_RX0</text>
<text x="77.6" y="31.2">5</text>
<text x="77.6" y="34.1">7</text>
<text x="91.8" y="31.2">6</text>
<text x="91.8" y="34.1">8</text>
<text x="199.3" y="31.2">5</text>
<text x="199.3" y="34.1">7</text>
<text x="213.4" y="31.2">6</text>
<text x="213.4" y="34.1">8</text>
<text x="240.9" y="32.8">VBAT</text>
<text x="240.9" y="35.6">nRST</text>
<text x="29" y="38.6">TTL_TX1</text>
<text x="29.3" y="41.4">TTL_RX1</text>
<text x="76.2" y="39.9">11</text>
<text x="77.6" y="37">9</text>
<text x="91.8" y="37">10</text>
<text x="91.8" y="39.9">12</text>
<text x="197.8" y="39.9">11</text>
<text x="199.3" y="37">9</text>
<text x="213.4" y="37">10</text>
<text x="213.4" y="39.9">12</text>
<text x="255.4" y="41.4">MISO1</text>
<text x="256.9" y="38.6">MOSI1</text>
<text x="29" y="47.2">TTL_TX2</text>
<text x="76.2" y="42.8">13</text>
<text x="76.2" y="45.7">15</text>
<text x="91.8" y="42.8">14</text>
<text x="91.8" y="45.7">16</text>
<text x="197.8" y="42.8">13</text>
<text x="197.8" y="45.7">15</text>
<text x="213.4" y="42.8">14</text>
<text x="213.4" y="45.7">16</text>
<text x="256.9" y="44.3">SCK1</text>
<text x="256.9" y="47.2">SSEL1</text>
<text x="29.3" y="50.1">TTL_RX2</text>
<text x="76.2" y="48.6">17</text>
<text x="76.2" y="51.5">19</text>
<text x="91.8" y="48.6">18</text>
<text x="91.8" y="51.5">20</text>
<text x="197.8" y="48.6">17</text>
<text x="197.8" y="51.5">19</text>
<text x="213.4" y="48.6">18</text>
<text x="213.4" y="51.5">20</text>
<text x="258.6" y="50.1">SDA0</text>
<text x="259.8" y="53">SCL0</text>
<text x="29" y="55.9">TTL_TX3</text>
<text x="29.3" y="58.8">TTL_RX3</text>
<text x="76.2" y="54.4">21</text>
<text x="76.2" y="57.3">23</text>
<text x="91.8" y="54.4">22</text>
<text x="91.8" y="57.3">24</text>
<text x="197.8" y="54.4">21</text>
<text x="197.8" y="57.3">23</text>
<text x="213.4" y="54.4">22</text>
<text x="213.4" y="57.3">24</text>
<text x="258.6" y="55.9">SDA1</text>
<text x="259.8" y="58.8">SCL1</text>
<text x="26.1" y="64.6">RS232_TX0</text>
<text x="76.2" y="60.2">25</text>
<text x="76.2" y="63.1">27</text>
<text x="76.2" y="66">29</text>
<text x="91.8" y="60.2">26</text>
<text x="91.8" y="63.1">28</text>
<text x="91.8" y="66">30</text>
<text x="197.8" y="60.2">25</text>
<text x="197.8" y="63.1">27</text>
<text x="197.8" y="66">29</text>
<text x="213.4" y="60.2">26</text>
<text x="213.4" y="63.1">28</text>
<text x="213.4" y="66">30</text>
<text x="258.6" y="64.6">CAN0_RD</text>
<text x="258.6" y="61.7">CAN0_TD</text>
<text x="26.4" y="67.5">RS232_RX0</text>
<text x="76.2" y="68.9">31</text>
<text x="76.2" y="71.8">33</text>
<text x="91.8" y="68.9">32</text>
<text x="91.8" y="71.8">34</text>
<text x="197.8" y="68.9">31</text>
<text x="197.8" y="71.8">33</text>
<text x="213.4" y="68.9">32</text>
<text x="213.4" y="71.8">34</text>
<text x="258.6" y="70.4">CAN1_RD</text>
<text x="258.6" y="67.5">CAN1_TD</text>
<text x="26.1" y="73.3">RS232_TX1</text>
<text x="26.4" y="76.2">RS232_RX1</text>
<text x="76.2" y="74.7">35</text>
<text x="76.2" y="77.6">37</text>
<text x="91.8" y="74.7">36</text>
<text x="91.8" y="77.6">38</text>
<text x="197.8" y="74.7">35</text>
<text x="197.8" y="77.6">37</text>
<text x="213.4" y="74.7">36</text>
<text x="213.4" y="77.6">38</text>
<text x="29" y="82">CGU_OUT0</text>
<text x="76.2" y="80.5">39</text>
<text x="76.2" y="83.4">41</text>
<text x="91.8" y="80.5">40</text>
<text x="91.8" y="83.4">42</text>
<text x="135.3" y="82">ADC0_[0:7]</text>
<text x="197.8" y="80.5">39</text>
<text x="197.8" y="83.4">41</text>
<text x="213.4" y="80.5">40</text>
<text x="213.4" y="83.4">42</text>
<text x="29" y="84.9">CGU_OUT1</text>
<text x="76.2" y="86.3">43</text>
<text x="76.2" y="89.2">45</text>
<text x="91.8" y="86.3">44</text>
<text x="91.8" y="89.2">46</text>
<text x="197.8" y="86.3">43</text>
<text x="197.8" y="89.2">45</text>
<text x="213.4" y="86.3">44</text>
<text x="213.4" y="89.2">46</text>
<text x="7" y="93.6">WAKEUP[0:3]</text>
<text x="76.2" y="92">47</text>
<text x="76.2" y="95">49</text>
<text x="91.8" y="92">48</text>
<text x="91.8" y="95">50</text>
<text x="197.8" y="92">47</text>
<text x="197.8" y="95">49</text>
<text x="213.4" y="92">48</text>
<text x="213.4" y="95">50</text>
<text x="259.8" y="90.7">MCI0</text>
<text x="259.8" y="93.6">MCI1</text>
<text x="76.2" y="97.8">51</text>
<text x="76.2" y="100.8">53</text>
<text x="91.8" y="97.8">52</text>
<text x="91.8" y="100.8">54</text>
<text x="148.8" y="102">LCD_FP</text>
<text x="149.1" y="96.2">LCD_LE</text>
<text x="149.1" y="99.1">LCD_LP</text>
<text x="197.8" y="97.8">51</text>
<text x="197.8" y="100.8">53</text>
<text x="213.4" y="97.8">52</text>
<text x="213.4" y="100.8">54</text>
<text x="259.8" y="96.5">MCOA0</text>
<text x="259.8" y="99.4">MCOB0</text>
<text x="76.2" y="103.6">55</text>
<text x="76.2" y="106.5">57</text>
<text x="91.8" y="103.6">56</text>
<text x="91.8" y="106.5">58</text>
<text x="136.7" y="107.7">LCD_ENAB/LCDM</text>
<text x="145.1" y="104.9">LCD_DCLK</text>
<text x="197.8" y="103.6">55</text>
<text x="197.8" y="106.5">57</text>
<text x="213.4" y="103.6">56</text>
<text x="213.4" y="106.5">58</text>
<text x="259.8" y="102.2">MCABORT</text>
<text x="76.2" y="109.4">59</text>
<text x="91.8" y="109.4">60</text>
<text x="146" y="110.7">LCD_PWR</text>
<text x="197.8" y="109.4">59</text>
<text x="213.4" y="109.4">60</text>
<text x="33" y="129.8">3V3</text>
<text x="137.3" y="141.4">3V3</text>
<text x="101.4" y="147.2">5V</text>
<text x="88.9" y="161.5">1</text>
<text x="131.2" y="156.4">1K</text>
<text x="25.4" y="163" transform="rotate(-90 25.4 163)">1</text>
<text x="42.8" y="163" transform="rotate(-90 42.8 163)">1</text>
<text x="128.6" y="176.1">100nF</text>
<text x="25.4" y="180.1" transform="rotate(-90 25.4 180.1)">2</text>
<text x="42.8" y="180.1" transform="rotate(-90 42.8 180.1)">2</text>
<text x="198.1" y="181.6">NGX Technologies Pvt, Ltd., India.</text>
<text x="173.8" y="187.7">Title</text>
<text x="176.7" y="190.6">LPC4357 XPLORER++</text>
<text x="23.2" y="196.1">NOTE : Active low</text>
<text x="135.8" y="193.5">GND</text>
<text x="144.5" y="193.5">GND</text>
<text x="173.8" y="196.3">Size</text>
<text x="185.3" y="196.3">Document Number</text>
<text x="269.3" y="196.3">Rev</text>
<text x="176.7" y="199.3">A</text>
<text x="185.3" y="199.3">HEADER</text>
<text x="272.2" y="199.3">A.</text>
<text x="173.8" y="205.1">Date:</text>
<text x="185.6" y="205.1">Wednesday, December 05, 2012</text>
<text x="231.7" y="205.1">Sheet</text>
<text x="246.2" y="205.1">3</text>
<text x="254.8" y="205.1">of</text>
<text x="263.5" y="205.1">15</text>
</g>
<g font-size="2.6" fill="#000080">
<text x="84" y="21.5">J10</text>
<text x="205.6" y="21.5">J1</text>
<text x="78.2" y="118.2">BERG2X30</text>
<text x="199.8" y="115.3">BERG2X30</text>
<text x="16.8" y="152.9">330R</text>
<text x="18.3" y="150">R22</text>
<text x="34.2" y="152.9">330R</text>
<text x="35.6" y="150">R21</text>
<text x="129.5" y="152.9">R62</text>
<text x="75.3" y="157.3">D2</text>
<text x="14.8" y="167.4">LED5</text>
<text x="32.2" y="167.4">LED4</text>
<text x="16.3" y="170.9">LED</text>
<text x="33.6" y="170.9">LED</text>
<text x="75.3" y="169.1">PMEG2005AEA,115</text>
<text x="150.6" y="170.3">USER BUTTON</text>
<text x="153.5" y="173.2">SW2</text>
<text x="131.2" y="179">C74</text>
</g>
<g font-size="2.6" fill="#f00">
<text x="58.5" y="28.4">TTL_TX0</text>
<text x="61.4" y="25.5">GND</text>
<text x="102" y="28.4">GPIO_0</text>
<text x="103.1" y="25.5">VIN_5V</text>
<text x="181.3" y="25.5">LCD_VD0</text>
<text x="181.3" y="28.4">LCD_VD1</text>
<text x="58.5" y="31.3">TTL_RX0</text>
<text x="61.4" y="34.2">GND</text>
<text x="102" y="31.3">GPIO_1</text>
<text x="102" y="34.2">GPIO_2</text>
<text x="181.3" y="31.3">LCD_VD2</text>
<text x="181.3" y="34.2">LCD_VD3</text>
<text x="220.7" y="31.3">VBAT</text>
<text x="220.7" y="34.2">nRST</text>
<text x="58.5" y="37.1">TTL_TX1</text>
<text x="58.5" y="40">TTL_RX1</text>
<text x="102" y="37.1">GPIO_3</text>
<text x="102" y="40">GPIO_4</text>
<text x="122" y="37.1">GPIO_21</text>
<text x="122" y="40">GPIO_22</text>
<text x="181.3" y="37.1">LCD_VD4</text>
<text x="181.3" y="40">LCD_VD5</text>
<text x="220.7" y="40">MISO1</text>
<text x="220.7" y="37.1">MOSI1</text>
<text x="58" y="45.8">TTL_TX2</text>
<text x="61.4" y="42.9">GND</text>
<text x="102" y="42.9">GPIO_5</text>
<text x="102" y="45.8">GPIO_6</text>
<text x="181.3" y="42.9">LCD_VD6</text>
<text x="181.3" y="45.8">LCD_VD7</text>
<text x="220.7" y="42.9">SCK1</text>
<text x="220.7" y="45.8">SSEL1</text>
<text x="57.4" y="48.6">TTL_RX2</text>
<text x="61.4" y="51.6">GND</text>
<text x="102" y="48.6">GPIO_7</text>
<text x="102" y="51.6">GPIO_8</text>
<text x="122" y="48.6">GPIO_25</text>
<text x="122" y="51.6">GPIO_26</text>
<text x="181.3" y="48.6">LCD_VD8</text>
<text x="181.3" y="51.6">LCD_VD9</text>
<text x="220.7" y="51.6">I2C0_SCL</text>
<text x="221.3" y="48.6">SDA0</text>
<text x="57.4" y="57.4">TTL_RX3</text>
<text x="58" y="54.4">TTL_TX3</text>
<text x="101.4" y="57.4">GPIO_10</text>
<text x="102" y="54.4">GPIO_9</text>
<text x="122" y="54.4">GPIO_27</text>
<text x="122" y="57.4">GPIO_28</text>
<text x="179.9" y="54.4">LCD_VD10</text>
<text x="179.9" y="57.4">LCD_VD11</text>
<text x="220.7" y="54.4">SDA1</text>
<text x="220.7" y="57.4">I2C1_SCL</text>
<text x="55.6" y="63.1">RS232_TX0</text>
<text x="61.4" y="60.2">GND</text>
<text x="101.4" y="60.2">GPIO_11</text>
<text x="101.4" y="63.1">GPIO_12</text>
<text x="122" y="60.2">GPIO_29</text>
<text x="179.9" y="60.2">LCD_VD12</text>
<text x="179.9" y="63.1">LCD_VD13</text>
<text x="220.7" y="63.1">CAN0_RD</text>
<text x="220.7" y="60.2">CAN0_TD</text>
<text x="52.7" y="71.8">RS232_TX1</text>
<text x="55.6" y="66">RS232_RX0</text>
<text x="61.4" y="68.9">GND</text>
<text x="101.4" y="66">GPIO_13</text>
<text x="101.4" y="68.9">GPIO_14</text>
<text x="101.4" y="71.8">GPIO_15</text>
<text x="179.9" y="66">LCD_VD14</text>
<text x="179.9" y="68.9">LCD_VD15</text>
<text x="179.9" y="71.8">LCD_VD16</text>
<text x="220.7" y="68.9">CAN1_RD</text>
<text x="220.7" y="66">CAN1_TD</text>
<text x="222.1" y="71.8">GND</text>
<text x="52.7" y="74.7">RS232_RX1</text>
<text x="61.4" y="77.6">GND</text>
<text x="101.4" y="74.7">GPIO_16</text>
<text x="101.4" y="77.6">GPIO_17</text>
<text x="179.9" y="74.7">LCD_VD17</text>
<text x="179.9" y="77.6">LCD_VD18</text>
<text x="222.1" y="74.7">GND</text>
<text x="222.1" y="77.6">GND</text>
<text x="55.6" y="80.5">CGU_OUT0</text>
<text x="55.6" y="83.4">CGU_OUT1</text>
<text x="101.4" y="80.5">GPIO_18</text>
<text x="101.4" y="83.4">GPIO_19</text>
<text x="179.9" y="80.5">LCD_VD19</text>
<text x="179.9" y="83.4">LCD_VD20</text>
<text x="221.3" y="83.4">GPIO_22</text>
<text x="222.1" y="80.5">GND</text>
<text x="55.6" y="86.3">GPIO_25</text>
<text x="55.6" y="89.2">GPIO_26</text>
<text x="101.4" y="86.3">GPIO_20</text>
<text x="102" y="89.2">ADC0_0</text>
<text x="179.9" y="86.3">LCD_VD21</text>
<text x="179.9" y="89.2">LCD_VD22</text>
<text x="220.7" y="89.2">MCI0</text>
<text x="221.3" y="86.3">GPIO_21</text>
<text x="55.6" y="95">GPIO_28</text>
<text x="55.6" y="92.1">GPIO_27</text>
<text x="102" y="92.1">ADC0_1</text>
<text x="102" y="95">ADC0_2</text>
<text x="179.9" y="92.1">LCD_VD23</text>
<text x="183" y="95">LCD_LE</text>
<text x="220.7" y="95">MCOA0</text>
<text x="220.7" y="92.1">MCI1</text>
<text x="55.9" y="100.8">WAKEUP1</text>
<text x="55.9" y="97.9">WAKEUP0</text>
<text x="102" y="97.9">ADC0_3</text>
<text x="102" y="100.8">ADC0_4</text>
<text x="183" y="100.8">LCD_FP</text>
<text x="183" y="97.9">LCD_LP</text>
<text x="220.7" y="100.8">MCABORT</text>
<text x="220.7" y="97.9">MCOB0</text>
<text x="55.9" y="106.6">WAKEUP3</text>
<text x="55.9" y="103.7">WAKEUP2</text>
<text x="102" y="103.7">ADC0_5</text>
<text x="102" y="106.6">ADC0_6</text>
<text x="171.4" y="106.6">LCD_ENAB/LCDM</text>
<text x="179.3" y="103.7">LCD_DCLK</text>
<text x="220.7" y="103.7">GPIO_29</text>
<text x="61.4" y="109.5">GND</text>
<text x="102" y="109.5">ADC0_7</text>
<text x="180.1" y="109.5">LCD_PWR</text>
<text x="61.4" y="161.6">VIN_5V 2</text>
<text x="128" y="164.5">GPIO_0</text>
<text x="56.2" y="184.7">GPIO_22</text>
<text x="56.2" y="190.5">GPIO_21</text>
</g>
<g font-size="2.1">
<text x="30.4" y="2.2">5</text>
<text x="85.4" y="2.2">4</text>
<text x="140.4" y="2.2">3</text>
<text x="195.4" y="2.2">2</text>
<text x="250.4" y="2.2">1</text>
<text x=".8" y="30.1">D</text>
<text x="278.7" y="30.1">D</text>
<text x=".8" y="80.8">C</text>
<text x="278.7" y="80.8">C</text>
<text x=".8" y="131.5">B</text>
<text x="278.7" y="131.5">B</text>
<text x=".8" y="182.2">A</text>
<text x="278.7" y="182.2">A</text>
<text x="30.4" y="207.8">5</text>
<text x="85.4" y="207.8">4</text>
<text x="140.4" y="207.8">3</text>
<text x="195.4" y="207.8">2</text>
<text x="250.4" y="207.8">1</text>
</g>
</svg>
